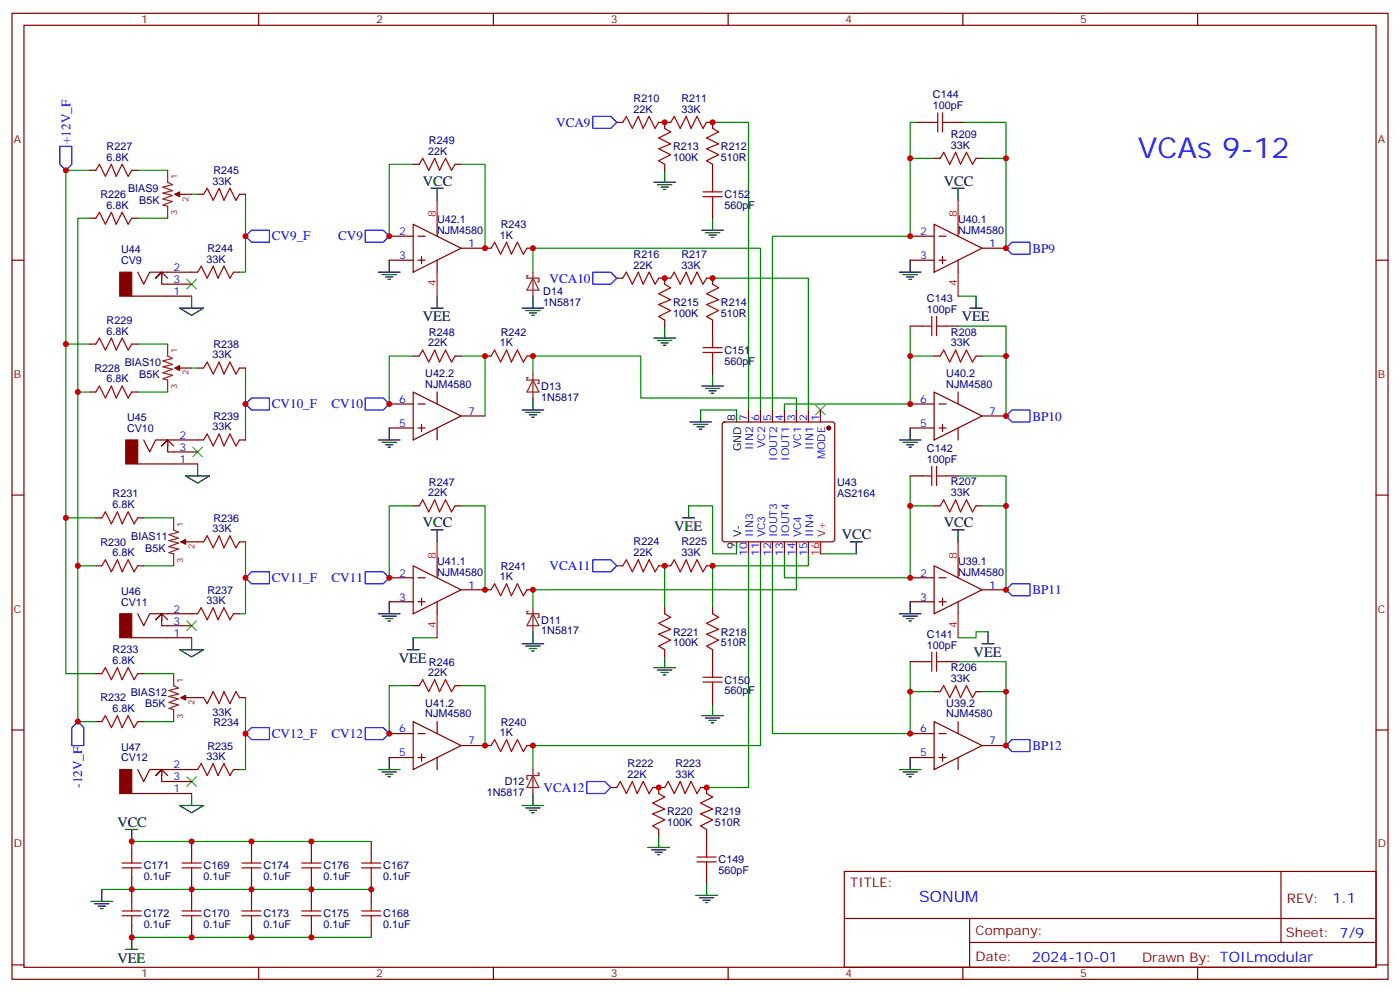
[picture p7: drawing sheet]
<svg xmlns="http://www.w3.org/2000/svg" width="412mm" height="292mm" viewBox="0 0 412 292" stroke-linecap="round" stroke-linejoin="round" font-family="sans-serif">
<g fill="none" stroke="#870000" stroke-width=".35">
<path d="M3.5 3.9h405.4v284.4h-405.4zM7.1 7.4h398.2v277.3h-398.2zM76.2 3.9v3.5M145.3 3.9v3.5M214.5 3.9v3.5M283.6 3.9v3.5M352.8 3.9v3.5M181.7 36h1.7M194 36h3.6M195.8 36v1.8M208.1 36h1.8v1.8M269.9 36h3.5"/>
<path d="M280.5 36h3.5M26.5 50.1h1.7M38.8 50.1h1.8M52.9 57.2h3.5M58.2 57.2h1.8M70.6 57.2h1.7M121.7 48.4h1.8M134.1 48.4h1.7M195.8 48.4v1.7M209.9 48.4v5.3M275.2 46.6h1.7M287.5 46.6h1.8"/>
<path d="M3.5 76.6h3.6M26.5 64.2h1.7M38.8 64.2h1.8M114.7 76.6h7M114.7 69.5h7M121.7 66l14.1 7.1-14.1 7zM123.1 76.6h2.1M123.1 69.5h2.1M124.2 75.5v2.1M128.8 66v3.5M128.8 76.6v3.5M135.8 73.1h8.8"/>
<path d="M155.2 73.1h1.8M209.9 60.7v3.5M268.1 76.6h7.1M268.1 69.5h7.1M275.2 66l14.1 7.1-14.1 7zM276.6 76.6h2.1M276.6 69.5h2.1M277.6 75.5v2.1M282.2 66v3.5M282.2 76.6v3.5M289.3 73.1h7M405.3 76.6h3.6"/>
<path d="M38.8 87.2h17.6M40.6 80.1l1.7 3.5 1.8-3.5h14.1M49.4 81.9l-1.8-1.8-1.7 1.8 1.7-1.8v3.5h8.8M68.8 80.1h1.8M181.7 81.9h1.7M194 81.9h3.6M195.8 81.9v1.7M195.8 94.2v1.8M208.1 81.9h1.8v1.7M209.9 94.2v5.3M268.1 96h3.5M278.7 96h3.5"/>
<path d="M26.5 115.4h1.7M26.5 101.3h1.7M38.8 115.4h1.8M38.8 101.3h1.8M52.9 108.3h3.5M58.2 108.3h1.8M70.6 108.3h1.7M114.7 118.9h7M121.7 115.4l14.1 7-14.1 7.1zM121.7 104.8h1.8M123.1 118.9h2.1M128.8 115.4v3.5"/>
<path d="M134.1 104.8h1.7M142.9 104.8h1.7M155.2 104.8h1.8M209.9 106.6v3.5M268.1 118.9h7.1M275.2 115.4l14.1 7-14.1 7.1zM275.2 104.8h1.7M276.6 118.9h2.1M282.2 115.4v3.5M287.5 104.8h1.8M40.6 136.6h17.6M42.3 129.5l1.8 3.5 1.8-3.5h14.1"/>
<path d="M51.2 131.3l-1.8-1.8-1.8 1.8 1.8-1.8v3.5h8.8M70.6 129.5h1.7M114.7 126h7M123.1 126h2.1M124.2 124.9v2.1M128.8 126v3.5M135.8 122.4h7.1M213 124.4l.4-.2h31.8l.5 .2 .2 .5v33.9l-.2 .5-.5 .2h-31.8l-.5-.2-.2-.5v-33.9zM220.5 120.7v3.5M224 120.7v3.5M227.5 120.7v3.5M231.1 120.7v3.5"/>
<path d="M234.6 120.7v3.5M238.1 120.7v3.5M241.7 120.7v3.5M268.1 126h7.1M276.6 126h2.1M277.6 124.9v2.1M282.2 126v3.5M289.3 122.4h7M3.5 145.7h3.6M28.2 152.4h1.8M40.6 152.4h1.7M54.7 159.5h5.3"/>
<path d="M70.6 159.5h1.7M121.7 148.9h1.8M134.1 148.9h1.7M220.5 159.5v3.5M224 159.5v3.5M227.5 159.5v3.5M231.1 159.5v3.5M234.6 159.5v3.5M238.1 159.5v3.5M268.1 140.1h3.5M275.2 148.9h1.7M278.7 140.1h3.5"/>
<path d="M287.5 148.9h1.8M405.3 145.7h3.6M28.2 166.5h1.8M40.6 166.5h1.7M114.7 170.1h7M114.7 177.1h7M121.7 166.5l14.1 7.1-14.1 7.1zM123.1 170.1h2.1M123.1 177.1h2.1M124.2 176.1v2.1M128.8 166.5v3.6M128.8 177.1v3.6"/>
<path d="M135.8 173.6h8.8M155.2 173.6h1.8M181.7 166.5h1.7M194 166.5h3.6M195.8 178.9v1.8M208.1 166.5h1.8M209.9 178.9v1.8M268.1 170.1h7.1M268.1 177.1h7.1M275.2 166.5l14.1 7.1-14.1 7.1zM276.6 170.1h2.1M276.6 177.1h2.1"/>
<path d="M277.6 176.1v2.1M282.2 166.5v3.6M282.2 177.1v3.6M289.3 173.6h7M28.2 198.3h1.8M38.8 187.7h17.6M40.6 180.7l1.7 3.5 1.8-3.5h14.1M40.6 198.3h1.7M49.4 182.4l-1.8-1.7-1.7 1.7 1.7-1.7v3.5h8.8M68.8 180.7h1.8M195.8 191.2v1.8M209.9 191.2v5.3"/>
<path d="M268.1 194.8h3.5M278.7 194.8h3.5M3.5 214.9h3.6M28.2 212.4h1.8M40.6 212.4h1.7M54.7 205.4h5.3M70.6 205.4h1.7M114.7 215.9h7M121.7 212.4l14.1 7.1-14.1 7zM121.7 201.8h1.8M123.1 215.9h2.1M128.8 212.4v3.5"/>
<path d="M134.1 201.8h1.7M135.8 219.5h8.8M155.2 219.5h1.8M209.9 203.6v3.5M268.1 215.9h7.1M275.2 212.4l14.1 7.1-14.1 7zM275.2 203.6h1.7M276.6 215.9h2.1M282.2 212.4v3.5M287.5 203.6h1.8M289.3 219.5h7M405.3 214.9h3.6"/>
<path d="M38.8 233.6h17.6M40.6 226.5l1.7 3.5 1.8-3.5h14.1M49.4 228.3l-1.8-1.8-1.7 1.8 1.7-1.8v3.5h8.8M68.8 226.5h1.8M114.7 223h7M123.1 223h2.1M124.2 221.9v2.1M128.8 223v3.5M179.9 231.8h1.8M192.3 231.8h3.5M194 231.8v1.8M206.4 231.8h1.7v1.8"/>
<path d="M268.1 223h7.1M276.6 223h2.1M277.6 221.9v2.1M282.2 223v3.5M38.8 247.7v3.5M38.8 258.3v7M56.4 247.7v3.5M56.4 258.3v7M74.1 247.7v3.5M74.1 258.3v7M91.7 247.7v3.5M91.7 258.3v7"/>
<path d="M109.4 247.7v3.5M109.4 258.3v7M194 244.2v1.7M208.1 244.2v5.2M208.1 256.5v3.5M248.7 256.5h156.6v28.2h-156.6zM377.3 256.5v20.9M38.8 272.4v3.5M56.4 272.4v3.5M74.1 272.4v3.5M91.7 272.4v3.5M109.4 272.4v3.5"/>
<path d="M248.7 270.4h156.5M285.6 277.4h119.6M285.6 270.4v14.1M3.5 284h3.6M76.2 284.7v3.6M145.3 284.7v3.6M214.5 284.7v3.6M283.6 284.7v3.6M352.8 284.7v3.6M405.3 284h3.6"/>
</g>
<g fill="none" stroke="#008700" stroke-width=".35">
<path d="M209.9 36h10.6v84.7M269.9 36h-1.8v33.5h-40.6v51.2M284 36h12.3v37.1M26.5 50.1h-7.1v148.2h8.8M40.6 50.1h8.8M56.4 57.2h1.8M72.3 57.2v22.9h-1.7M121.7 48.4h-7v21.1M135.8 48.4h7.1v24.7M268.1 46.6h7.1M289.3 46.6h7M26.5 64.2h-3.6v148.2h5.3"/>
<path d="M40.6 64.2h8.8M157 80.1v-7h67v47.6M209.9 81.9h28.2v38.8M268.1 96v22.9h-37v1.8M282.2 96h14.1v26.4M282.2 87.2h5.3M19.4 101.3h7.1M22.9 115.4h3.6M40.6 101.3h8.8M40.6 115.4h8.8M56.4 108.3h1.8M72.3 108.3v21.2"/>
<path d="M121.7 104.8h-7v14.1M135.8 104.8h7.1v17.6M157 110.1v-5.3h31.7v12.4h45.9v3.5M268.1 104.8h7.1M289.3 104.8h7M206.4 120.7h10.6M19.4 152.4h8.8M42.3 152.4h8.9M72.3 159.5v21.2h-1.7M121.7 148.9h-7v21.2M135.8 148.9h7.1v24.7M202.8 148.9h7.1v14.1h7.1"/>
<path d="M268.1 140.1v30h-37v-7.1M268.1 148.9h7.1M282.2 140.1h14.1v33.5M289.3 148.9h7M22.9 166.5h5.3M42.3 166.5h8.9M195.8 166.5v12.4M220.5 163v68.8h-12.4M224 163v56.5h-67v7M227.5 163v52.9h40.6v-21.1M234.6 163v10.6h-77.6v5.3M238.1 163v3.5h-28.2v12.4"/>
<path d="M241.7 163h10.5M42.3 198.3h8.9M121.7 187.7h7.1M282.2 194.8h14.1v24.7M291 185.9h-3.5v1.8h-5.3M42.3 212.4h8.9M72.3 205.4v21.1h-1.7M121.7 201.8h-7v14.1M135.8 201.8h7.1v17.7M268.1 203.6h7.1M289.3 203.6h7M38.8 247.7h70.6"/>
<path d="M30 261.8h79.4M38.8 275.9h70.6"/>
</g>
<g fill="none" stroke="#000" stroke-width=".35">
<path d="M127 55.4h3.5M128.8 55.4v3.5M192.6 53.7h6.4M193.7 54.4h4.2M194.7 55.1h2.1M195.4 55.8h.7M195.8 50.1v3.6M280.5 55.4h3.5M282.2 55.4v3.5M114.7 76.6v3.5M206.7 67.8h6.4M207.8 68.5h4.2"/>
<path d="M208.8 69.2h2.2M209.5 69.9h.8M209.9 64.2v3.6M268.1 76.6v3.5M47.6 80.1v1.8M52.9 90.7h7.1l-3.6 2.1zM56.4 87.2v3.5M111.5 80.1h6.3M112.5 80.8h4.3M113.6 81.5h2.1M114.3 82.2h.7M127 90.7h3.5"/>
<path d="M128.8 87.2v3.5M153.8 90.7h6.4M154.9 91.4h4.2M155.9 92.1h2.1M156.6 92.8h.7M157 87.2v3.5M192.6 99.5h6.4M195.8 96v3.5M264.9 80.1h6.4M266 80.8h4.2M267.1 81.5h2.1M267.8 82.2h.7"/>
<path d="M285.8 90.7h3.5M287.5 87.2v3.5M157 117.2v3.5M193.7 100.2h4.2M194.7 100.9h2.1M195.4 101.6h.7M206.7 113.6h6.4M207.8 114.3h4.2M208.8 115h2.2M209.5 115.7h.8M209.9 110.1v3.5M49.4 129.5v1.8"/>
<path d="M58.2 136.6v3.5M111.5 129.5h6.3M112.5 130.2h4.3M113.6 130.9h2.1M114.3 131.6h.7M114.7 126v3.5M153.8 120.7h6.4M154.9 121.4h4.2M155.9 122.1h2.1M156.6 122.8h.7M203.2 124.2h6.3M204.3 124.9h4.2"/>
<path d="M205.3 125.6h2.1M206 126.3h.7M206.4 120.7v3.5M217 120.7v3.5M264.9 129.5h6.4M266 130.2h4.2M267.1 130.9h2.1M267.8 131.6h.7M268.1 126v3.5M54.7 140.1h7l-3.5 2.1zM127 156h3.5M128.8 156v3.5"/>
<path d="M201.1 152.4h3.5M202.8 148.9v3.5M217 159.5v3.5M250.5 159.5h3.5M252.2 159.5v3.5M280.5 156h3.5M282.2 156v3.5M114.7 177.1v3.6M268.1 177.1v3.6M47.6 180.7v1.7M52.9 191.2h7.1l-3.6 2.2zM56.4 187.7v3.5"/>
<path d="M111.5 180.7h6.3M112.5 181.4h4.3M113.6 182.1h2.1M114.3 182.8h.7M119.9 191.2h3.6M121.7 187.7v3.5M153.8 189.5h6.4M154.9 190.2h4.2M155.9 190.9h2.1M156.6 191.6h.7M157 185.9v3.6M192.6 196.5h6.4"/>
<path d="M193.7 197.2h4.2M194.7 197.9h2.1M195.4 198.6h.7M195.8 193v3.5M264.9 180.7h6.4M266 181.4h4.2M267.1 182.1h2.1M267.8 182.8h.7M289.3 189.5h3.5M291 185.9v3.6M206.7 210.6h6.4M207.8 211.3h4.2"/>
<path d="M208.8 212.1h2.2M209.5 212.8h.8M209.9 207.1v3.5M47.6 226.5v1.8M52.9 237.1h7.1l-3.6 2.1zM56.4 233.6v3.5M111.5 226.5h6.3M112.5 227.2h4.3M113.6 227.9h2.1M114.3 228.6h.7M114.7 223v3.5M153.8 237.1h6.4"/>
<path d="M154.9 237.8h4.2M155.9 238.5h2.1M156.6 239.2h.7M157 233.6v3.5M264.9 226.5h6.4M266 227.2h4.2M267.1 227.9h2.1M267.8 228.6h.7M268.1 223v3.5M37 244.2h3.6M38.8 244.2v3.5M190.9 249.4h6.3"/>
<path d="M191.9 250.2h4.2M193 250.9h2.1M193.7 251.6h.7M194 245.9v3.5M26.8 265.3h6.4M27.9 266h4.2M28.9 266.7h2.1M29.6 267.4h.7M30 261.8v3.5M37 279.4h3.6M38.8 275.9v3.5M205 263.6h6.3"/>
<path d="M206 264.3h4.3M207.1 265h2.1M207.8 265.7h.7M208.1 260v3.6"/>
</g>
<path d="M128.8 58.9v7.1M282.2 58.9v7.1M128.8 80.1v7.1M282.2 80.1v7.1M128.8 159.5v7M241.7 159.5v3.5M282.2 159.5v7M128.8 180.7v7M282.2 180.7v7" fill="none" stroke="#f00" stroke-width=".35"/>
<path d="M55 82.2l2.9 2.9M57.9 82.2l-2.9 2.9M240.2 119.3l2.9 2.8M243.1 119.3l-2.9 2.8M56.8 131.6l2.8 2.8M59.6 131.6l-2.8 2.8M55 182.8l2.9 2.8M57.9 182.8l-2.9 2.8M55 228.6l2.9 2.9M57.9 228.6l-2.9 2.9" fill="none" stroke="#3c3" stroke-width=".35"/>
<g fill="none" stroke="#a10000" stroke-width=".35">
<path d="M183.4 36l1.1-1.7 1.8 3.5 1.7-3.5 1.4 3.5 1.8-3.5 1.8 3.5 1-1.8M195.8 37.8l1.8 1-3.6 1.8 3.6 1.8-3.6 1.4 3.6 1.7-3.6 1.8 1.8 1.1M197.6 36l1-1.7 1.8 3.5 1.7-3.5 1.5 3.5 1.7-3.5 1.8 3.5 1-1.8M209.9 37.8l1.8 1-3.6 1.8 3.6 1.8-3.6 1.4 3.6 1.7-3.6 1.8 1.8 1.1M273.4 36h2.8M276.2 33.2v5.6M277.6 33.2v5.6M277.6 36h2.9M28.2 50.1l1.1-1.7 1.7 3.5 1.8-3.5 1.4 3.5 1.8-3.5 1.7 3.5 1.1-1.8M60 57.2l1-1.8 1.8 3.5 1.8-3.5 1.4 3.5 1.7-3.5 1.8 3.5 1.1-1.7M123.5 48.4l1-1.8 1.8 3.5 1.8-3.5 1.4 3.5 1.7-3.5 1.8 3.5 1.1-1.7M207.1 56.5h5.6"/>
<path d="M207.1 57.9h5.6M209.9 53.7v2.8M209.9 57.9v2.8M276.9 46.6l1.1-1.8 1.8 3.6 1.7-3.6 1.4 3.6 1.8-3.6 1.8 3.6 1-1.8M28.2 64.2l1.1-1.7 1.7 3.5 1.8-3.5 1.4 3.5 1.8-3.5 1.7 3.5 1.1-1.8M144.6 73.1l1.1-1.8 1.8 3.5 1.7-3.5 1.4 3.5 1.8-3.5 1.8 3.5 1-1.7M58.2 80.1l1.1-1.7 1.7 3.5 1.8-3.5 1.4 3.5 1.8-3.5 1.7 3.5 1.1-1.8M183.4 81.9l1.1-1.8 1.8 3.5 1.7-3.5 1.4 3.5 1.8-3.5 1.8 3.5 1-1.7M195.8 83.6l1.8 1.1-3.6 1.8 3.6 1.7-3.6 1.4 3.6 1.8-3.6 1.8 1.8 1M197.6 81.9l1-1.8 1.8 3.5 1.7-3.5 1.5 3.5 1.7-3.5 1.8 3.5 1-1.7M209.9 99.5v2.8M209.9 83.6l1.8 1.1-3.6 1.8 3.6 1.7-3.6 1.4 3.6 1.8-3.6 1.8 1.8 1"/>
<path d="M271.6 96h2.9M274.5 93.2v5.6M275.9 93.2v5.6M275.9 96h2.8M28.2 115.4l1.1-1.8 1.7 3.6 1.8-3.6 1.4 3.6 1.8-3.6 1.7 3.6 1.1-1.8M28.2 101.3l1.1-1.8 1.7 3.5 1.8-3.5 1.4 3.5 1.8-3.5 1.7 3.5 1.1-1.7M60 108.3l1-1.7 1.8 3.5 1.8-3.5 1.4 3.5 1.7-3.5 1.8 3.5 1.1-1.8M123.5 104.8l1-1.8 1.8 3.6 1.8-3.6 1.4 3.6 1.7-3.6 1.8 3.6 1.1-1.8M144.6 104.8l1.1-1.8 1.8 3.6 1.7-3.6 1.4 3.6 1.8-3.6 1.8 3.6 1-1.8M207.1 102.3h5.6M207.1 103.8h5.6M209.9 103.8v2.8"/>
<path d="M276.9 104.8l1.1-1.8 1.8 3.6 1.7-3.6 1.4 3.6 1.8-3.6 1.8 3.6 1-1.8M60 129.5l1-1.8 1.8 3.6 1.8-3.6 1.4 3.6 1.7-3.6 1.8 3.6 1.1-1.8M274.5 137.3v5.6M275.9 137.3v5.6M30 152.4l1-1.7 1.8 3.5 1.8-3.5 1.4 3.5 1.7-3.5 1.8 3.5 1.1-1.8M60 159.5l1-1.8 1.8 3.6 1.8-3.6 1.4 3.6 1.7-3.6 1.8 3.6 1.1-1.8M123.5 148.9l1-1.8 1.8 3.6 1.8-3.6 1.4 3.6 1.7-3.6 1.8 3.6 1.1-1.8M271.6 140.1h2.9M275.9 140.1h2.8M276.9 148.9l1.1-1.8 1.8 3.6 1.7-3.6 1.4 3.6 1.8-3.6 1.8 3.6 1-1.8M30 166.5l1-1.7 1.8 3.5 1.8-3.5 1.4 3.5 1.7-3.5 1.8 3.5 1.1-1.8M144.6 173.6l1.1-1.8 1.8 3.6 1.7-3.6 1.4 3.6 1.8-3.6 1.8 3.6 1-1.8"/>
<path d="M183.4 166.5l1.1-1.7 1.8 3.5 1.7-3.5 1.4 3.5 1.8-3.5 1.8 3.5 1-1.8M197.6 166.5l1-1.7 1.8 3.5 1.7-3.5 1.5 3.5 1.7-3.5 1.8 3.5 1-1.8M30 198.3l1-1.8 1.8 3.6 1.8-3.6 1.4 3.6 1.7-3.6 1.8 3.6 1.1-1.8M58.2 180.7l1.1-1.8 1.7 3.5 1.8-3.5 1.4 3.5 1.8-3.5 1.7 3.5 1.1-1.7M195.8 180.7l1.8 1-3.6 1.8 3.6 1.7-3.6 1.5 3.6 1.7-3.6 1.8 1.8 1M207.1 199.4h5.6M209.9 196.5v2.9M209.9 180.7l1.8 1-3.6 1.8 3.6 1.7-3.6 1.5 3.6 1.7-3.6 1.8 1.8 1M271.6 194.8h2.9M274.5 191.9v5.7M275.9 191.9v5.7M275.9 194.8h2.8"/>
<path d="M30 212.4l1-1.8 1.8 3.6 1.8-3.6 1.4 3.6 1.7-3.6 1.8 3.6 1.1-1.8M60 205.4l1 1.7 1.8-3.5 1.8 3.5 1.4-3.5 1.7 3.5 1.8-3.5 1.1 1.8M123.5 201.8l1-1.7 1.8 3.5 1.8-3.5 1.4 3.5 1.7-3.5 1.8 3.5 1.1-1.8M144.6 219.5l1.1-1.8 1.8 3.5 1.7-3.5 1.4 3.5 1.8-3.5 1.8 3.5 1-1.7M207.1 200.8h5.6M209.9 200.8v2.8M276.9 203.6l1.1-1.8 1.8 3.6 1.7-3.6 1.4 3.6 1.8-3.6 1.8 3.6 1-1.8M58.2 226.5l1.1-1.7 1.7 3.5 1.8-3.5 1.4 3.5 1.8-3.5 1.7 3.5 1.1-1.8M181.7 231.8l1-1.8 1.8 3.6 1.8-3.6 1.4 3.6 1.7-3.6 1.8 3.6 1.1-1.8M194 233.6l1.8 1-3.5 1.8 3.5 1.8-3.5 1.4 3.5 1.7-3.5 1.8 1.7 1.1M195.8 231.8l1-1.8 1.8 3.6 1.8-3.6 1.4 3.6 1.8-3.6 1.7 3.6 1.1-1.8M208.1 233.6l1.8 1-3.5 1.8 3.5 1.8-3.5 1.4 3.5 1.7-3.5 1.8 1.7 1.1"/>
<path d="M36 254h5.6M36 255.4h5.6M38.8 251.2v2.8M38.8 255.4v2.9M53.6 254h5.7M53.6 255.4h5.7M56.4 251.2v2.8M56.4 255.4v2.9M71.3 254h5.6M71.3 255.4h5.6M74.1 251.2v2.8M74.1 255.4v2.9"/>
<path d="M88.9 254h5.6M88.9 255.4h5.6M91.7 251.2v2.8M91.7 255.4v2.9M106.5 254h5.7M106.5 255.4h5.7M109.4 251.2v2.8M109.4 255.4v2.9M205.3 252.3h5.7M205.3 253.7h5.7M208.1 249.4v2.9M208.1 253.7v2.8"/>
<path d="M36 268.1h5.6M36 269.6h5.6M38.8 265.3v2.8M38.8 269.6v2.8M53.6 268.1h5.7M53.6 269.6h5.7M56.4 265.3v2.8M56.4 269.6v2.8M71.3 268.1h5.6M71.3 269.6h5.6M74.1 265.3v2.8M74.1 269.6v2.8"/>
<path d="M88.9 268.1h5.6M88.9 269.6h5.6M91.7 265.3v2.8M91.7 269.6v2.8M106.5 268.1h5.7M106.5 269.6h5.7M109.4 265.3v2.8M109.4 269.6v2.8"/>
</g>
<g fill="none" stroke="#8c2424" stroke-width=".35">
<path d="M49.4 50.1v3.6l1.4 .7-2.8 .7 2.8 1-2.8 .7 2.8 .7-2.8 1.1 2.8 .7-2.8 1.1 1.4 .3v3.5M51.5 57.2h1.4M155.6 81.2h-.4v.7h3.5v1h-.3M157 80.1v7.1M157 81.9l1.7 3.5h-3.5zM49.4 101.3v3.5l1.4 .7-2.8 .7 2.8 1.1-2.8 .7 2.8 .7-2.8 1 2.8 .8-2.8 1 1.4 .4v3.5M51.5 108.3h1.4M155.6 111.2h-.4v.7h3.5v1h-.3M157 110.1v7.1M157 111.9l1.7 3.5h-3.5zM51.2 152.4v3.6l1.4 .7-2.9 .7 2.9 1-2.9 .7 2.9 .7-2.9 1.1 2.9 .7-2.9 1.1 1.5 .3v3.5M53.3 159.5h1.4"/>
<path d="M155.6 180h-.4v.7h3.5v1h-.3M157 178.9v7M51.2 198.3v3.5l1.4 .7-2.9 .7 2.9 1.1-2.9 .7 2.9 .7-2.9 1.1 2.9 .7-2.9 1 1.5 .4v3.5M157 180.7l1.7 3.5h-3.5zM53.3 205.4h1.4M157 226.5v7.1M157 228.3l1.7 3.5h-3.5zM158.4 227.6h.3v.7h-3.5v1h.4"/>
</g>
<g fill="#870000" stroke="#870000" stroke-width=".35">
<path d="M35.3 80.1h3.5v7.1h-3.5z"/>
<path d="M37 129.5h3.6v7.1h-3.6z"/>
<path d="M35.3 180.7h3.5v7h-3.5z"/>
<path d="M35.3 226.5h3.5v7.1h-3.5z"/>
<path d="M51.5 57.2l1.4-.7v1.4z"/>
<path d="M51.5 108.3l1.4-.7v1.4z"/>
<path d="M53.3 159.5l1.4-.7v1.4z"/>
<path d="M53.3 205.4l1.4-.8v1.5z"/>
<circle cx="244.1" cy="126" r=".53"/>
</g>
<g fill="none" stroke="#00f" stroke-width=".35">
<path d="M174.6 34.3h5.3l1.8 1.7-1.8 1.8h-5.3zM17.6 43.1h3.6v5.3l-1.8 1.7-1.8-1.7zM74.1 67.8h5.3v3.5h-5.3l-1.8-1.8zM107.6 67.8h5.3l1.8 1.7-1.8 1.8h-5.3zM296.3 73.1l1.8-1.8h5.3v3.5h-5.3zM174.6 80.1h5.3l1.8 1.8-1.8 1.7h-5.3zM72.3 118.9l1.8-1.7h5.3v3.5h-5.3zM107.6 117.2h5.3l1.8 1.7-1.8 1.8h-5.3zM296.3 122.4l1.8-1.7h5.3v3.5h-5.3zM72.3 170.1l1.8-1.8h5.3v3.5h-5.3zM107.6 168.3h5.3l1.8 1.8-1.8 1.7h-5.3zM174.6 164.8h5.3l1.8 1.7-1.8 1.8h-5.3z"/>
<path d="M298.1 171.8h5.3v3.6h-5.3l-1.8-1.8zM22.9 212.4l1.8 1.8v5.3h-3.5v-5.3zM72.3 215.9l1.8-1.7h5.3v3.5h-5.3zM107.6 214.2h5.3l1.8 1.7-1.8 1.8h-5.3zM296.3 219.5l1.8-1.8h5.3v3.5h-5.3zM172.9 230h5.3l1.7 1.8-1.7 1.8h-5.3z"/>
</g>
<g fill="#c00">
<circle cx="268.1" cy="215.9" r=".88"/>
<circle cx="268.1" cy="170.1" r=".88"/>
<circle cx="268.1" cy="118.9" r=".88"/>
<circle cx="268.1" cy="69.5" r=".88"/>
<circle cx="142.9" cy="219.5" r=".88"/>
<circle cx="142.9" cy="173.6" r=".88"/>
<circle cx="142.9" cy="73.1" r=".88"/>
<circle cx="19.4" cy="152.4" r=".88"/>
<circle cx="19.4" cy="101.3" r=".88"/>
<circle cx="22.9" cy="115.4" r=".88"/>
<circle cx="22.9" cy="166.5" r=".88"/>
<circle cx="296.3" cy="46.6" r=".88"/>
<circle cx="296.3" cy="148.9" r=".88"/>
<circle cx="296.3" cy="203.6" r=".88"/>
<circle cx="268.1" cy="148.9" r=".88"/>
<circle cx="208.1" cy="231.8" r=".88"/>
<circle cx="209.9" cy="166.5" r=".88"/>
<circle cx="268.1" cy="104.8" r=".88"/>
<circle cx="157" cy="73.1" r=".88"/>
<circle cx="157" cy="173.6" r=".88"/>
<circle cx="195.8" cy="81.9" r=".88"/>
<circle cx="195.8" cy="166.5" r=".88"/>
<circle cx="194" cy="231.8" r=".88"/>
<circle cx="195.8" cy="36" r=".88"/>
<circle cx="157" cy="219.5" r=".88"/>
<circle cx="209.9" cy="36" r=".88"/>
<circle cx="209.9" cy="81.9" r=".88"/>
<circle cx="268.1" cy="46.6" r=".88"/>
<circle cx="268.1" cy="203.6" r=".88"/>
<circle cx="296.3" cy="104.8" r=".88"/>
<circle cx="157" cy="104.8" r=".88"/>
<circle cx="142.9" cy="104.8" r=".88"/>
<circle cx="91.7" cy="275.9" r=".88"/>
<circle cx="91.7" cy="247.7" r=".88"/>
<circle cx="91.7" cy="261.8" r=".88"/>
<circle cx="38.8" cy="261.8" r=".88"/>
<circle cx="109.4" cy="261.8" r=".88"/>
<circle cx="38.8" cy="275.9" r=".88"/>
<circle cx="38.8" cy="247.7" r=".88"/>
<circle cx="56.4" cy="247.7" r=".88"/>
<circle cx="74.1" cy="247.7" r=".88"/>
<circle cx="56.4" cy="261.8" r=".88"/>
<circle cx="74.1" cy="261.8" r=".88"/>
<circle cx="56.4" cy="275.9" r=".88"/>
<circle cx="74.1" cy="275.9" r=".88"/>
<circle cx="296.3" cy="73.1" r=".88"/>
<circle cx="296.3" cy="122.4" r=".88"/>
<circle cx="296.3" cy="173.6" r=".88"/>
<circle cx="296.3" cy="219.5" r=".88"/>
<circle cx="114.7" cy="69.5" r=".88"/>
<circle cx="72.3" cy="69.5" r=".88"/>
<circle cx="72.3" cy="118.9" r=".88"/>
<circle cx="114.7" cy="118.9" r=".88"/>
<circle cx="72.3" cy="170.1" r=".88"/>
<circle cx="114.7" cy="170.1" r=".88"/>
<circle cx="72.3" cy="215.9" r=".88"/>
<circle cx="114.7" cy="215.9" r=".88"/>
<circle cx="22.9" cy="212.4" r=".88"/>
<circle cx="19.4" cy="50.1" r=".88"/>
</g>
<text font-size="8.5" fill="#00f" x="335.1" y="46.6">VCAs 9-12</text>
<text font-size="4.6" fill="#00f" x="270.8" y="265.5">SONUM</text>
<g font-size="4.2">
<text x="124.5" y="54.7">VCC</text>
<text x="278" y="54.7">VCC</text>
<text x="124.5" y="94.6">VEE</text>
<text x="283.3" y="94.6">VEE</text>
<text x="124.5" y="155.3">VCC</text>
<text x="278" y="155.3">VCC</text>
<text x="198.6" y="156.3">VEE</text>
<text x="248" y="158.8">VCC</text>
<text x="117.5" y="195.1">VEE</text>
<text x="286.8" y="193.4">VEE</text>
<text x="34.6" y="243.5">VCC</text>
<text x="34.6" y="283.3">VEE</text>
</g>
<g font-size="4.2" fill="#00f">
<text x="392.5" y="265.8">1.1</text>
<text x="304" y="283.1">2024-10-01</text>
</g>
<g font-size="3.9" fill="#00f">
<text x="163.8" y="37.3">VCA9</text>
<text x="20.8" y="42.4" transform="rotate(-90 20.8 42.4)">+12V_F</text>
<text x="80.1" y="70.8">CV9_F</text>
<text x="99.6" y="70.8">CV9</text>
<text x="304.1" y="74.3">BP9</text>
<text x="161.9" y="83.2">VCA10</text>
<text x="80.1" y="120.2">CV10_F</text>
<text x="97.7" y="120.2">CV10</text>
<text x="304.1" y="123.8">BP10</text>
<text x="161.9" y="167.8">VCA11</text>
<text x="80.1" y="171.4">CV11_F</text>
<text x="97.7" y="171.3">CV11</text>
<text x="304.1" y="175">BP11</text>
<text x="80.1" y="217.2">CV12_F</text>
<text x="97.7" y="217.2">CV12</text>
<text x="304.1" y="220.8">BP12</text>
<text x="24.2" y="231.9" transform="rotate(-90 24.2 231.9)">-12V_F</text>
<text x="160.1" y="233.1">VCA12</text>
</g>
<g font-size="3.9" fill="#800">
<text x="250.5" y="261.1">TITLE:</text>
<text x="379.1" y="265.8">REV:</text>
<text x="287.4" y="275.3">Company:</text>
<text x="378.7" y="275.9">Sheet: 7/9</text>
<text x="287.4" y="283">Date:</text>
<text x="336.4" y="283.1">Drawn By: TOILmodular</text>
</g>
<g font-size="3.2" fill="#800">
<text x="41.6" y="6.9">1</text>
<text x="110.8" y="6.9">2</text>
<text x="179.9" y="6.9">3</text>
<text x="249.1" y="6.9">4</text>
<text x="318.2" y="6.9">5</text>
<text x="4.1" y="42">A</text>
<text x="405.9" y="42">A</text>
<text x="4.1" y="111.2">B</text>
<text x="405.9" y="111.2">B</text>
<text x="4.1" y="180.3">C</text>
<text x="405.9" y="180.3">C</text>
<text x="4.1" y="249.4">D</text>
<text x="405.9" y="249.4">D</text>
<text x="41.6" y="287.7">1</text>
<text x="110.8" y="287.7">2</text>
<text x="179.9" y="287.7">3</text>
<text x="249.1" y="287.7">4</text>
<text x="318.2" y="287.7">5</text>
</g>
<g font-size="3.2" fill="#000080">
<text x="274.8" y="28.9">C144</text>
<text x="186.6" y="33.2">22K</text>
<text x="186.6" y="30">R210</text>
<text x="200.7" y="33.2">33K</text>
<text x="200.7" y="30">R211</text>
<text x="274.8" y="32.1">100pF</text>
<text x="280.1" y="40.5">R209</text>
<text x="31.4" y="47.3">6.8K</text>
<text x="31.4" y="44.1">R227</text>
<text x="126.1" y="45.5">22K</text>
<text x="126.4" y="42.5">R249</text>
<text x="198.3" y="47.4">100K</text>
<text x="198.3" y="44.2">R213</text>
<text x="212.4" y="47.4">510R</text>
<text x="212.4" y="44.2">R212</text>
<text x="280.1" y="43.8">33K</text>
<text x="62.9" y="51.3">R245</text>
<text x="29.6" y="58.3">R226</text>
<text x="37.7" y="56.5">BIAS9</text>
<text x="62.6" y="54.4">33K</text>
<text x="213.4" y="58.3">C152</text>
<text x="31.4" y="61.4">6.8K</text>
<text x="41" y="60.1">B5K</text>
<text x="128.8" y="65.7">U42.1</text>
<text x="213.4" y="61.5">560pF</text>
<text x="282.2" y="65.7">U40.1</text>
<text x="128.8" y="68.9">NJM4580</text>
<text x="147.2" y="70.2">1K</text>
<text x="147.5" y="67.2">R243</text>
<text x="282.2" y="68.9">NJM4580</text>
<text x="35.6" y="77.7">CV9</text>
<text x="35.6" y="74.5">U44</text>
<text x="60.8" y="77.3">33K</text>
<text x="61.1" y="74.3">R244</text>
<text x="186.6" y="75.9">R216</text>
<text x="200.7" y="75.9">R217</text>
<text x="186.6" y="79.1">22K</text>
<text x="200.7" y="79.1">33K</text>
<text x="160" y="86.9">D14</text>
<text x="273.1" y="88.9">C143</text>
<text x="31.4" y="95.3">R229</text>
<text x="160" y="90.1">1N5817</text>
<text x="198.3" y="93.3">100K</text>
<text x="198.3" y="90.1">R215</text>
<text x="212.4" y="93.3">510R</text>
<text x="212.4" y="90.1">R214</text>
<text x="273.1" y="92.1">100pF</text>
<text x="31.4" y="98.5">6.8K</text>
<text x="126.1" y="102">22K</text>
<text x="126.4" y="99">R248</text>
<text x="147.2" y="102">1K</text>
<text x="147.5" y="99">R242</text>
<text x="280.1" y="102">33K</text>
<text x="280.1" y="98.8">R208</text>
<text x="36.7" y="107.7">BIAS10</text>
<text x="62.6" y="105.5">33K</text>
<text x="62.9" y="102.5">R238</text>
<text x="213.4" y="107.4">560pF</text>
<text x="213.4" y="104.2">C151</text>
<text x="27.8" y="109.5">R228</text>
<text x="31.4" y="112.6">6.8K</text>
<text x="41" y="111.2">B5K</text>
<text x="125.3" y="111">U42.2</text>
<text x="278.7" y="111">U40.2</text>
<text x="125.3" y="114.2">NJM4580</text>
<text x="159.5" y="118">1N5817</text>
<text x="159.5" y="114.8">D13</text>
<text x="278.7" y="114.2">NJM4580</text>
<text x="37.4" y="123.9">U45</text>
<text x="62.9" y="123.6">R239</text>
<text x="37.4" y="127.1">CV10</text>
<text x="62.6" y="126.7">33K</text>
<text x="273.1" y="136.2">100pF</text>
<text x="273.1" y="133">C142</text>
<text x="126.4" y="143.1">R247</text>
<text x="246.6" y="143">U43</text>
<text x="280.1" y="142.9">R207</text>
<text x="33.2" y="149.6">6.8K</text>
<text x="33.2" y="146.4">R231</text>
<text x="126.1" y="146.1">22K</text>
<text x="246.6" y="146.2">AS2164</text>
<text x="280.1" y="146.1">33K</text>
<text x="62.9" y="153.6">R236</text>
<text x="29.6" y="160.6">R230</text>
<text x="38.6" y="158.9">BIAS11</text>
<text x="62.6" y="156.7">33K</text>
<text x="186.6" y="160.5">R224</text>
<text x="200.7" y="160.5">R225</text>
<text x="33.2" y="163.7">6.8K</text>
<text x="42.8" y="162.4">B5K</text>
<text x="128.8" y="166.3">U41.1</text>
<text x="147.5" y="167.7">R241</text>
<text x="186.6" y="163.7">22K</text>
<text x="200.7" y="163.7">33K</text>
<text x="282.2" y="166.3">U39.1</text>
<text x="128.8" y="169.5">NJM4580</text>
<text x="147.2" y="170.8">1K</text>
<text x="282.2" y="169.5">NJM4580</text>
<text x="35.6" y="178.2">CV11</text>
<text x="35.6" y="175.1">U46</text>
<text x="60.8" y="177.8">33K</text>
<text x="61.1" y="174.8">R237</text>
<text x="159.5" y="183.6">D11</text>
<text x="159.5" y="186.7">1N5817</text>
<text x="198.3" y="190.3">100K</text>
<text x="198.3" y="187.1">R221</text>
<text x="212.4" y="190.3">510R</text>
<text x="212.4" y="187.1">R218</text>
<text x="273.1" y="190.9">100pF</text>
<text x="273.1" y="187.7">C141</text>
<text x="33.2" y="195.5">6.8K</text>
<text x="33.2" y="192.3">R233</text>
<text x="126.4" y="196">R246</text>
<text x="280.1" y="197.5">R206</text>
<text x="126.1" y="199">22K</text>
<text x="213.4" y="201.2">C150</text>
<text x="280.1" y="200.8">33K</text>
<text x="29.6" y="206.5">R232</text>
<text x="33.2" y="209.6">6.8K</text>
<text x="38.5" y="204.7">BIAS12</text>
<text x="42.8" y="208.2">B5K</text>
<text x="125.3" y="208">U41.2</text>
<text x="213.4" y="204.4">560pF</text>
<text x="278.7" y="208">U39.2</text>
<text x="62.6" y="210.6">33K</text>
<text x="62.9" y="213.7">R234</text>
<text x="125.3" y="211.2">NJM4580</text>
<text x="147.5" y="213.6">R240</text>
<text x="278.7" y="211.2">NJM4580</text>
<text x="35.6" y="220.9">U47</text>
<text x="61.1" y="220.7">R235</text>
<text x="147.2" y="216.6">1K</text>
<text x="35.6" y="224.1">CV12</text>
<text x="60.8" y="223.7">33K</text>
<text x="184.9" y="225.8">R222</text>
<text x="199" y="225.8">R223</text>
<text x="148.7" y="231.2">D12</text>
<text x="184.9" y="229">22K</text>
<text x="199" y="229">33K</text>
<text x="143.4" y="234.4">1N5817</text>
<text x="196.5" y="243.2">100K</text>
<text x="196.5" y="240">R220</text>
<text x="210.6" y="243.2">510R</text>
<text x="210.6" y="240">R219</text>
<text x="42.3" y="255.8">C171</text>
<text x="60" y="255.8">C169</text>
<text x="77.6" y="255.8">C174</text>
<text x="95.2" y="255.8">C176</text>
<text x="112.9" y="255.8">C167</text>
<text x="211.7" y="257.3">560pF</text>
<text x="211.7" y="254.1">C149</text>
<text x="42.3" y="259">0.1uF</text>
<text x="60" y="259">0.1uF</text>
<text x="77.6" y="259">0.1uF</text>
<text x="95.2" y="259">0.1uF</text>
<text x="112.9" y="259">0.1uF</text>
<text x="42.3" y="270">C172</text>
<text x="60" y="270">C170</text>
<text x="77.6" y="270">C173</text>
<text x="95.2" y="270">C175</text>
<text x="112.9" y="270">C168</text>
<text x="42.3" y="273.2">0.1uF</text>
<text x="60" y="273.2">0.1uF</text>
<text x="77.6" y="273.2">0.1uF</text>
<text x="95.2" y="273.2">0.1uF</text>
<text x="112.9" y="273.2">0.1uF</text>
</g>
<g font-size="3.2" fill="#f00">
<text x="128.4" y="63.9" transform="rotate(-90 128.4 63.9)">8</text>
<text x="281.9" y="63.9" transform="rotate(-90 281.9 63.9)">8</text>
<text x="128.4" y="84.3" transform="rotate(-90 128.4 84.3)">4</text>
<text x="281.9" y="84.3" transform="rotate(-90 281.9 84.3)">4</text>
<text x="243.1" y="158.2" transform="rotate(-90 243.1 158.2)">V+</text>
<text x="128.4" y="164.4" transform="rotate(-90 128.4 164.4)">8</text>
<text x="241.3" y="163.7" transform="rotate(-90 241.3 163.7)">16</text>
<text x="281.9" y="164.4" transform="rotate(-90 281.9 164.4)">8</text>
<text x="128.4" y="184.8" transform="rotate(-90 128.4 184.8)">4</text>
<text x="281.9" y="184.8" transform="rotate(-90 281.9 184.8)">4</text>
</g>
<g font-size="3.2" fill="#00f">
<text x="117.6" y="69.2">2</text>
<text x="271" y="69.2">2</text>
<text x="117.6" y="76.2">3</text>
<text x="137.9" y="72.7">1</text>
<text x="271" y="76.2">3</text>
<text x="291.4" y="72.7">1</text>
<text x="51.2" y="79.8">2</text>
<text x="51.2" y="83.3">3</text>
<text x="51.2" y="86.8">1</text>
<text x="117.6" y="118.6">6</text>
<text x="271" y="118.6">6</text>
<text x="117.6" y="125.6">5</text>
<text x="137.9" y="122.1">7</text>
<text x="220.1" y="124" transform="rotate(-90 220.1 124)">7</text>
<text x="223.7" y="124" transform="rotate(-90 223.7 124)">6</text>
<text x="227.2" y="124" transform="rotate(-90 227.2 124)">5</text>
<text x="230.7" y="124" transform="rotate(-90 230.7 124)">4</text>
<text x="234.2" y="124" transform="rotate(-90 234.2 124)">3</text>
<text x="237.8" y="124" transform="rotate(-90 237.8 124)">2</text>
<text x="241.3" y="124" transform="rotate(-90 241.3 124)">1</text>
<text x="271" y="125.6">5</text>
<text x="291.4" y="122.1">7</text>
<text x="52.9" y="129.2">2</text>
<text x="225.4" y="131.9" transform="rotate(-90 225.4 131.9)">VC2</text>
<text x="236" y="131.9" transform="rotate(-90 236 131.9)">VC1</text>
<text x="52.9" y="136.2">1</text>
<text x="52.9" y="132.7">3</text>
<text x="221.9" y="132.6" transform="rotate(-90 221.9 132.6)">IIN2</text>
<text x="229" y="135.6" transform="rotate(-90 229 135.6)">IOUT2</text>
<text x="232.5" y="135.6" transform="rotate(-90 232.5 135.6)">IOUT1</text>
<text x="239.5" y="132.6" transform="rotate(-90 239.5 132.6)">IIN1</text>
<text x="243.1" y="135.1" transform="rotate(-90 243.1 135.1)">MODE</text>
<text x="221.9" y="158.2" transform="rotate(-90 221.9 158.2)">IIN3</text>
<text x="225.4" y="158.2" transform="rotate(-90 225.4 158.2)">VC3</text>
<text x="229" y="158.2" transform="rotate(-90 229 158.2)">IOUT3</text>
<text x="232.5" y="158.2" transform="rotate(-90 232.5 158.2)">IOUT4</text>
<text x="236" y="158.2" transform="rotate(-90 236 158.2)">VC4</text>
<text x="239.5" y="158.2" transform="rotate(-90 239.5 158.2)">IIN4</text>
<text x="220.1" y="163.7" transform="rotate(-90 220.1 163.7)">10</text>
<text x="223.7" y="163.7" transform="rotate(-90 223.7 163.7)">11</text>
<text x="227.2" y="163.7" transform="rotate(-90 227.2 163.7)">12</text>
<text x="230.7" y="163.7" transform="rotate(-90 230.7 163.7)">13</text>
<text x="234.2" y="163.7" transform="rotate(-90 234.2 163.7)">14</text>
<text x="237.8" y="163.7" transform="rotate(-90 237.8 163.7)">15</text>
<text x="117.6" y="169.7">2</text>
<text x="137.9" y="173.2">1</text>
<text x="271" y="169.7">2</text>
<text x="291.4" y="173.2">1</text>
<text x="117.6" y="176.8">3</text>
<text x="271" y="176.8">3</text>
<text x="51.2" y="180.3">2</text>
<text x="51.2" y="183.8">3</text>
<text x="51.2" y="187.4">1</text>
<text x="117.6" y="215.6">6</text>
<text x="271" y="215.6">6</text>
<text x="137.9" y="219.1">7</text>
<text x="291.4" y="219.1">7</text>
<text x="51.2" y="226.2">2</text>
<text x="117.6" y="222.6">5</text>
<text x="271" y="222.6">5</text>
<text x="51.2" y="233.2">1</text>
<text x="51.2" y="229.7">3</text>
</g>
<g font-size="3.2">
<text x="216.6" y="124" transform="rotate(-90 216.6 124)">8</text>
<text x="218.4" y="132.8" transform="rotate(-90 218.4 132.8)">GND</text>
<text x="216.6" y="161.7" transform="rotate(-90 216.6 161.7)">9</text>
<text x="218.4" y="158.2" transform="rotate(-90 218.4 158.2)">V-</text>
</g>
<g font-size="2.5" fill="#800">
<text x="52.2" y="52.8" transform="rotate(-90 52.2 52.8)">1</text>
<text x="55.6" y="59.4" transform="rotate(-90 55.6 59.4)">2</text>
<text x="52.2" y="63.4" transform="rotate(-90 52.2 63.4)">3</text>
<text x="52.2" y="104" transform="rotate(-90 52.2 104)">1</text>
<text x="55.6" y="110.5" transform="rotate(-90 55.6 110.5)">2</text>
<text x="52.2" y="114.6" transform="rotate(-90 52.2 114.6)">3</text>
<text x="54" y="155.1" transform="rotate(-90 54 155.1)">1</text>
<text x="57.3" y="161.7" transform="rotate(-90 57.3 161.7)">2</text>
<text x="54" y="165.7" transform="rotate(-90 54 165.7)">3</text>
<text x="54" y="201" transform="rotate(-90 54 201)">1</text>
<text x="57.3" y="207.5" transform="rotate(-90 57.3 207.5)">2</text>
<text x="54" y="211.6" transform="rotate(-90 54 211.6)">3</text>
</g>
</svg>
